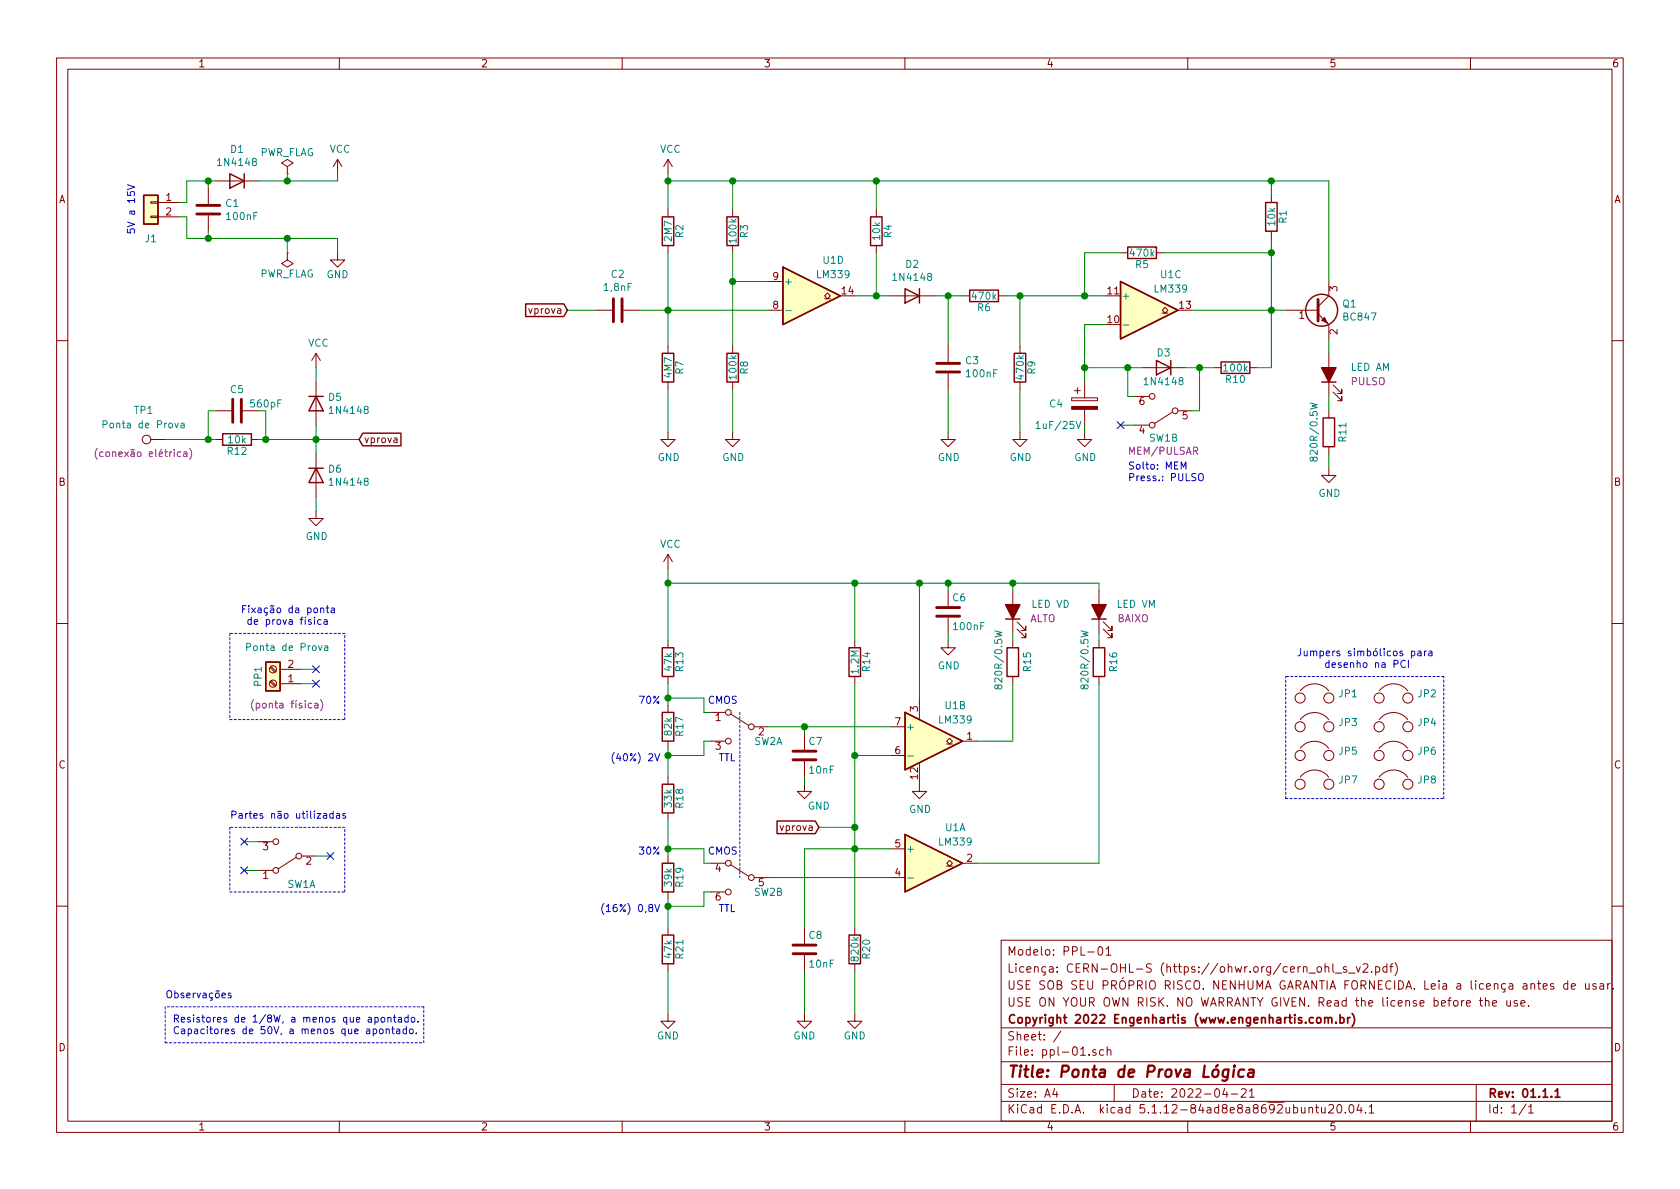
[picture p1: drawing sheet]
<svg xmlns="http://www.w3.org/2000/svg" width="297mm" height="210mm" viewBox="0 0 297 210" stroke-linecap="round" stroke-linejoin="round" font-family="sans-serif">
<g fill="none" stroke="#840000" stroke-width=".18">
<path d="M10 10.3h277v189.9h-277zM12 12.2h273v186.1h-273zM60 10.3v1.9M110 10.3v1.9M160 10.3v1.9M210 10.3v1.9M260 10.3v1.9M26.7 38.2h1.2v.3h-1.2zM26.7 35.7h1.2v.2h-1.2zM27.9 35.8h3.8M27.9 38.3h3.8M36.8 33.3v2.8"/>
<path d="M36.8 38.1v2.8M38.1 32h7.6M50.8 29.5l1-.7-1-.6-1 .6 1 .7v1.2M50.8 30.7h.1M59.7 28.2l-.8 1.3M59.7 28.2v2.5M59.7 28.2l.8 1.3M118.1 28.2v2.5M118.1 37.1v1.2M118.1 28.2l-.8 1.3M118.1 28.2l.8 1.3M129.5 37.1v1.2"/>
<path d="M154.9 37.1v1.2M224.8 34.5v1.3M50.8 44.7v1.3l1 .6-1 .6-1-.6 1-.6M50.8 44.7h.1M59.7 44.7v1.3h1.3l-1.3 1.2-1.3-1.2h1.3M105.4 54.9h2.8M110.2 54.9h2.8M118.1 43.4v1.3M129.5 43.4v1.3M135.9 54.9h2.5M135.9 49.8h2.5M145.8 52.8h.5l-.5-.5 .5-.5 .5 .5-.5 .5h.5"/>
<path d="M154.9 43.4v1.3M157.5 52.3h7.6M170.2 52.3h1.2M176.5 52.3h1.3M198.1 44.7h1.3M204.5 44.7h1.2M205.5 55.4h.5l-.5-.5 .5-.5 .5 .5-.5 .5h.5M224.8 40.9v1.3M227.3 54.9h5.7M233 55.5l1.9 1.9v2.5M234.9 49.8v2.5l-1.9 1.9M10 60.2h2"/>
<path d="M26.7 77.7h2.5M38.1 72.6h2.8M38.1 77.7h1.3M42.9 72.6h2.8M44.4 77.7h1.3M55.9 62.5v2.5M55.9 67.6v7.6M55.9 62.5l-.8 1.2M55.9 62.5l.7 1.2M69.7 77.5h.5v.8M70.2 77.7l-.4 .1-.2 .2 .1 .2h.5M118.1 76.4v1.3h1.3l-1.3 1.3-1.3-1.3h1.3"/>
<path d="M118.1 61.2v1.3M118.1 67.6v1.2M129.5 76.4v1.3h1.3l-1.3 1.3-1.2-1.3h1.2M129.5 61.2v1.3M129.5 67.6v1.2M167.6 76.4v1.3h1.3l-1.3 1.3-1.2-1.3h1.2M167.6 61.2v2.8M167.6 66v2.8M180.3 76.4v1.3h1.3l-1.3 1.3-1.2-1.3h1.2M180.3 61.2v1.3M180.3 67.6v1.2M189.5 70.4h4.6v.5h-4.6z"/>
<path d="M190 69.1h1M190.5 68.6v1M191.8 76.4v1.3h1.2l-1.2 1.3-1.3-1.3h1.3M191.8 67.6v2.8M191.8 72.4v2.8M200.7 75.2h2.5M200.7 70.1h2.5M201.9 65h7.6M207.3 72.9l-3.2 2M208.3 72.6h2.5M214.6 65h1.3M221 65h1.2"/>
<path d="M234.9 62.5v7.6M234.9 72.6v1.3M234.9 79v1.3M235.7 69.3l1.5 1.6v-.8v.8h-.7M235.7 68.1l1.5 1.5v-.8v.8h-.7M285 60.2h2M55.9 90.4v1.3h1.2l-1.2 1.3-1.3-1.3h1.3M55.9 80.3v7.6M118.1 98l-.8 1.3M118.1 98v2.6M118.1 98l.8 1.3M234.9 82.8v1.3h1.3l-1.3 1.2-1.2-1.2h1.2"/>
<path d="M10 110.3h2M47.8 118l.8 .9M47.9 117.9l.9 .8M49.5 118.4h3.8M118.1 113.3v1.2M118.1 119.6v1.3M151.1 113.3v1.2M151.1 119.6v1.3M167.6 113.3v1.2h1.3l-1.3 1.3-1.2-1.3h1.2M167.6 104.4v2.8M167.6 109.2v2.8M179.1 104.4v7.6"/>
<path d="M179.1 113.3v1.2M179.1 119.6v1.3M179.8 111.2l1.6 1.6v-.8v.8h-.8M179.8 110l1.6 1.5v-.8v.8h-.8M194.3 104.4v7.6M194.3 113.3v1.2M194.3 119.6v1.3M195.1 111.2l1.5 1.6v-.8v.8h-.8M195.1 110l1.5 1.5v-.8v.8h-.8M285 110.3h2M47.8 120.6l.8 .8M47.9 120.4l.9 .8"/>
<path d="M49.5 120.9h3.8M118.1 124.7v1.3M118.1 131.1v1.2M118.1 137.4v1.3M125.7 131.1h2.6M125.7 126h2.6M129.2 126.2l3.1 2.1M133.3 128.5h2.6M142.2 138.7v1.2h1.3l-1.3 1.3-1.2-1.3h1.2M142.2 129.8v2.8M142.2 134.6v2.8M157.5 133.6h2.5"/>
<path d="M157.5 128.5h2.5M162.6 134.9v5h1.2l-1.2 1.3-1.3-1.3h1.3M162.6 123.4v3.8M167.4 131.6h.5l-.5-.5 .5-.5 .5 .5-.5 .5h.5M170.2 131.1h2.5M229.9 122.2a3.2 3.2 0 0 1 5 0M229.9 127.2a3.2 3.2 0 0 1 5 0M229.9 132.3a3.2 3.2 0 0 1 5 0M229.9 137.4a3.2 3.2 0 0 1 5 0M243.9 122.2a3.2 3.2 0 0 1 5 0M243.9 127.2a3.2 3.2 0 0 1 5 0M243.9 132.3a3.2 3.2 0 0 1 5 0"/>
<path d="M243.9 137.4a3.2 3.2 0 0 1 5 0M45.7 153.9h2.6M45.7 148.8h2.6M52.3 151.6l-3.2 2.1M53.3 151.4h2.6M118.1 143.8v1.2M118.1 151.4v1.2M118.1 157.7v1.3M125.7 152.6h2.6M125.7 157.7h2.6M129.2 152.9l3.1 2M133.3 155.2h2.6"/>
<path d="M157.5 155.2h2.5M157.5 150.1h2.5M167.4 153.2h.5l-.5-.6 .5-.5 .5 .5-.5 .6h.5M170.2 152.6h2.5M10 160.2h2M118.1 179.3v1.3h1.3l-1.3 1.3-1.3-1.3h1.3M118.1 164.1v1.2M118.1 170.4v1.3M142.2 179.3v1.3h1.3l-1.3 1.3-1.2-1.3h1.2M142.2 164.1v2.8M142.2 168.9v2.8M151.1 179.3v1.3h1.3l-1.3 1.3-1.2-1.3h1.2"/>
<path d="M151.1 164.1v1.2M151.1 170.4v1.3M177 166.3h108v32h-108zM192.3 168.3h1.2M194.3 167.6l.3-.2a.94 .94 0 0 1 0 1.5l-.4-.3-.1-.6zM195.6 167.8l.4-.4v1.5M195.6 168.9h.8M234.3 171.1l.1-.1a.37 .37 0 0 1 .5 .1v.8M234.3 170.4v1.5M235.7 170.4v1.3l.2 .2M236.1 172.1h1.1M238.1 171l-.4-.1-.2 .2 .1 .3 .5 .1v.4h-.6"/>
<path d="M238.4 172.1h1.2M239.8 170.9l.4 1 .3-1M241 170.6l.2-.2h.4l.3 .5-1 1h1M242.5 171.8v.1M243.2 171l.4-.1 .3 .3v.6l-.3 .1h-.4M243.2 170.9v1.5M245.2 171l-.4-.1-.3 .3 .1 .6 .2 .1h.4M245.2 170.4v1.5M245.7 170.9h.6M246.3 170.4l-.4 .3v1.2M246.6 170.2a1.71 1.71 0 0 1 0 2.3M259.3 177.4l.7-.1-.1-.3-.4-.1-.2 .2 .1 .7h.5"/>
<path d="M261.6 176.9h.5M261.8 176.4v1.3l.3 .2M262.6 177.1l.2-.2 .4 .1 .1 .9M262.6 176.4v1.5M263.9 177.4l.7-.1v-.3l-.5-.1-.2 .2 .1 .7h.6M266.4 176.9l.1 .9 .4 .1 .2-.1M267.1 176.9v1M268.3 177a.37 .37 0 0 0-.6 .1l.1 .3 .5 .1 .1 .1-.3 .3-.4-.1M268.9 177.4l.7-.1-.1-.3-.4-.1-.2 .2 .1 .7h.5M270.3 177.8v.1M274.7 174a.37 .37 0 0 0-.6 .1l.1 .3 .5 .1 .1 .1-.3 .3-.4-.1M277.2 174l-.4-.1-.3 .3 .1 .6h.6"/>
<path d="M277.2 173.4v1.5M277.8 174.4l.7-.1v-.3l-.4-.1-.3 .2 .1 .7h.6M280.3 173.9l.1 .9 .3 .1 .3-.1M281 173.9v1M282.2 174a.37 .37 0 0 0-.6 .1l.1 .3 .5 .1v.1l-.2 .3-.4-.1M282.9 174h.6v.9M283.5 174.3l-.5 .1a.29 .29 0 0 0-.2 .2 .29 .29 0 0 0 .2 .3l.5-.1M284.3 173.9v1M284.7 173.9l-.4 .3M285 160.2h2M285.2 174.8v.1M60 198.3v1.9"/>
<path d="M110 198.3v1.9M160 198.3v1.9M177 194.8h108M177 191.8h108M177 187.8h108M177 181.8h108M186.5 192.5l-.4 1h1M186.8 193v1M187.6 182.3l-1.3 2M193.8 185.7a.37 .37 0 0 0-.6 .1l.1 .2 .5 .2v.1l-.2 .3-.4-.1M195.1 185.7l-.4-.1-.3 .3 .1 .6 .2 .1 .4-.1M195.8 185.7a.37 .37 0 0 1 .6 .1v.8"/>
<path d="M195.8 185.1v1.5M197 191.8v3M210 198.3v1.9M216.6 192.5l-.4 1h.9M216.9 193v1M217.7 193.5h1.1M219.5 192.7l.2-.2h.3l.3 .2v.3v.2l-.9 .8h.9M220.9 193l.4-.5v1.5M220.9 194h.9M231.4 196l.2-.2 .4 .1 .1 .9M231.4 195.8v1M232.6 195.8h.5"/>
<path d="M232.8 195.3v1.3l.3 .2M233.7 195.8v.8a.37 .37 0 0 0 .6 .1M234.3 195.8v1M234.9 195.5l.3-.2h.3l.2 .2 .1 .3-.1 .2-.8 .8h.9M236.5 195.5l.2-.2a.8 .8 0 0 1 .6 .8 .8 .8 0 0 1-.6 .7l-.2-.1-.1-.4zM237.9 196.7v.1M238.7 195.5l.2-.2a.8 .8 0 0 1 .5 .8 .8 .8 0 0 1-.5 .7l-.2-.1-.2-.4zM240.3 195.2l-.4 1.1h1M240.6 195.8v1M241.4 196.7v.1M242.1 195.8l.4-.5v1.5M242.1 196.8h.8"/>
<path d="M260 198.3v1.9M261 191.8v6.5M269.8 195.2l-1.2 2M270.3 195.8l.4-.5v1.5M270.3 196.8h.8"/>
<circle cx="25.9" cy="77.7" r=".76"/>
<circle cx="203.7" cy="70.1" r=".51"/>
<circle cx="203.7" cy="75.2" r=".51"/>
<circle cx="207.8" cy="72.6" r=".51"/>
<circle cx="48.3" cy="118.4" r=".63"/>
<circle cx="48.3" cy="120.9" r=".63"/>
<circle cx="128.8" cy="126" r=".51"/>
<circle cx="128.8" cy="131.1" r=".51"/>
<circle cx="132.8" cy="128.5" r=".51"/>
<circle cx="229.9" cy="133.6" r=".89"/>
<circle cx="229.9" cy="138.7" r=".89"/>
<circle cx="229.9" cy="128.5" r=".89"/>
<circle cx="229.9" cy="123.4" r=".89"/>
<circle cx="234.9" cy="133.6" r=".89"/>
<circle cx="234.9" cy="138.7" r=".89"/>
<circle cx="234.9" cy="128.5" r=".89"/>
<circle cx="234.9" cy="123.4" r=".89"/>
<circle cx="243.8" cy="133.6" r=".89"/>
<circle cx="243.8" cy="128.5" r=".89"/>
<circle cx="243.8" cy="138.7" r=".89"/>
<circle cx="243.8" cy="123.4" r=".89"/>
<circle cx="248.9" cy="138.7" r=".89"/>
<circle cx="248.9" cy="133.6" r=".89"/>
<circle cx="248.9" cy="128.5" r=".89"/>
<circle cx="248.9" cy="123.4" r=".89"/>
<circle cx="48.8" cy="148.8" r=".51"/>
<circle cx="48.8" cy="153.9" r=".51"/>
<circle cx="52.8" cy="151.4" r=".51"/>
<circle cx="128.8" cy="157.7" r=".51"/>
<circle cx="128.8" cy="152.6" r=".51"/>
<circle cx="132.8" cy="155.2" r=".51"/>
</g>
<g fill="none" stroke="#840000" stroke-width=".3">
<path d="M234.2 179.9v1M236.9 179.4v1.5M238.3 179.9v1M238.7 179.9l-.4 .3M239.1 179.2a1.71 1.71 0 0 1 0 2.3M232.8 180.1l.3-.2 .4 .2v.7l-.2 .1-.5-.1zM234.2 180.1l.2-.2 .4 .1v.9M234.8 180.1l.3-.2 .3 .1 .1 .9M236.2 180.8v.1M236.9 180l.4-.1 .3 .3v.6l-.3 .1-.4-.1M274.3 193.9v.1M275 193l.4-.5v1.5"/>
<path d="M275 194h.8"/>
</g>
<path d="M217.2 189.1l-.2 1.6a.6 .6 0 0 1-.9 .3M217.2 189.2a.68 .68 0 0 0-1 .3v.8l.3 .1 .6-.1M218.2 189.1l-.2 1.3M218.3 188.4l-.1 .2M220 189.2a.68 .68 0 0 0-1 .3v.8l.3 .1 .5-.1M220.9 189.2h.7v1.2M221.7 189.6l-.7 .1a.4 .4 0 0 0-.4 .3 .4 .4 0 0 0 .3 .4l.7-.1" fill="none" stroke="#840000" stroke-width=".41"/>
<g fill="none" stroke="#840000" stroke-width=".25">
<path d="M25.4 34.5h2.5v5.1h-2.5zM40.6 30.7l2.6 1.3-2.6 1.3zM43.2 30.7v2.6M117.1 38.3h2v5.1h-2zM128.5 38.3h2.1v5.1h-2.1zM153.9 38.3h2.1v5.1h-2.1zM223.8 35.8h2v5.1h-2zM92.9 53.7h6.8l.6 1.2-.6 1.1h-6.8zM138.4 47.2l10.2 5.1-10.2 5.1zM160 51l2.6 1.3-2.6 1.3zM162.6 51v2.6M171.4 51.3h5.1v2h-5.1z"/>
<path d="M198.1 49.8l10.2 5.1-10.2 5zM199.4 43.7h5.1v2h-5.1zM39.4 76.7h5v2h-5zM54.6 70.1h2.5M55.9 70.1l1.2 2.5h-2.5zM64.1 76.6h6.8v2.2h-6.8l-.6-1.1zM117.1 62.5h2v5.1h-2zM128.5 62.5h2.1v5.1h-2.1zM179.3 62.5h2.1v5.1h-2.1zM204.5 63.7l2.5 1.3-2.5 1.3zM207 63.7v2.6M215.9 64h5.1v2h-5.1z"/>
<path d="M233.7 67.6h2.5M233.9 73.9h2.1v5.1h-2.1zM54.6 82.8h2.5M55.9 82.8l1.2 2.5h-2.5zM47 117.1h2.5v5.1h-2.5zM117.1 114.5h2v5.1h-2zM150.1 114.5h2v5.1h-2zM177.8 109.5h2.5M178.1 114.5h2v5.1h-2zM193 109.5h2.6M193.3 114.5h2v5.1h-2zM117.1 126h2v5.1h-2z"/>
<path d="M117.1 138.7h2v5.1h-2zM160 126l10.2 5.1-10.2 5zM117.1 152.6h2v5.1h-2zM137.4 145.2h6.7l.7 1.1-.7 1.1h-6.7zM160 147.6l10.2 5-10.2 5.1zM117.1 165.3h2v5.1h-2zM150.1 165.3h2v5.1h-2z"/>
<circle cx="233.7" cy="54.9" r="2.82"/>
</g>
<g fill="none" stroke="#840000" stroke-width=".51">
<path d="M34.8 37.8h4.1M34.8 36.3h4.1M108.5 52.8v4.1M110 52.8v4.1M233 53v3.8M41.1 70.6v4.1M42.7 70.6v4.1M165.6 64.3h4.1M165.6 65.8h4.1M165.6 109h4.1M165.6 107.4h4.1M140.2 134.4h4.1"/>
<path d="M140.2 132.8h4.1M140.2 168.7h4.1M140.2 167.1h4.1"/>
</g>
<g fill="#840000" stroke="#840000" stroke-width=".18">
<path d="M233.7 56.6l.5-.5 .5 1z"/>
<path d="M189.5 71.9h4.6v.5h-4.6z"/>
</g>
<g fill="none" stroke="#008484" stroke-width=".18">
<path d="M138.9 54.9h1M198.6 57.5h1M18.2 75.1l.7-.2v-.4l-.7-.1v1.3M32 74.9h.5l.1 .8M32.6 75.1l-.5 .1-.1 .2v.2h.6M183.2 74.9l.3-.4v1.3M183.2 75.8h.7M190.3 74.5l.4 1.3 .4-1.3M231.6 71.3l1.3 .3-.9 .2 .9 .3-1.3 .3M232.2 81.1l.2-.3h.3l.2 .3-.1 .3-.1 .2-.4-.1-.1-.4-.3-.3-.3 .3v.2l.3 .3 .3-.3M43.6 114.4l.7-.1v-.4l-.7-.1v1.2M57.4 114.2h.5l.1 .8"/>
<path d="M58 114.5h-.5l-.1 .2v.3h.6M175.9 111.6l1.2 .3-.9 .2 .9 .2-1.2 .3M191.1 111.6l1.3 .3-.9 .2 .9 .2-1.3 .3M160.5 133.7h1M161.8 133.7l1.3 .4-1.3 .4M162.6 132.3v1M176.4 121.4l.3-.3h.2l.2 .3v.3l-.2 .1-.4-.1-.1-.3-.2-.3-.3 .3v.2l.2 .2 .3-.2M191.7 121.4l.2-.3h.3l.2 .3-.1 .3-.1 .1-.5-.1v-.3l-.3-.3-.3 .3v.2l.3 .2 .3-.2M160.5 155.3h1"/>
</g>
<g fill="#ffffc2" stroke="#ffffc2" stroke-width=".18">
<path d="M138.4 47.2l10.2 5.1-10.2 5.1z"/>
<path d="M198.1 49.8l10.2 5.1-10.2 5z"/>
<path d="M160 126l10.2 5.1-10.2 5z"/>
<path d="M160 147.6l10.2 5-10.2 5.1z"/>
<path d="M25.4 34.5h2.5v5.1h-2.5z"/>
<path d="M47 117.1h2.5v5.1h-2.5z"/>
</g>
<g fill="#840000" stroke="#840000" stroke-width=".25">
<path d="M233.7 65h2.5l-1.3 2.6z"/>
<path d="M193 106.9h2.6l-1.3 2.6z"/>
<path d="M177.8 106.9h2.5l-1.2 2.6z"/>
</g>
<path d="M17.2 79.3a1.47 1.47 0 0 0 0 1.9M32.5 80h.5v.7M33.5 79.3a1.47 1.47 0 0 1 0 1.9M33 80.2l-.4 .1-.2 .1 .1 .3h.5M44.8 123.7a1.47 1.47 0 0 0 0 2M55.7 124.4h.4l.1 .8M56.2 124.7h-.4l-.2 .2 .1 .2h.5M56.7 123.7a1.47 1.47 0 0 1 0 2" fill="none" stroke="#840084" stroke-width=".18"/>
<g fill="none" stroke="#0000c2" stroke-width=".18" stroke-dasharray=".4 .4">
<path d="M40.6 112v15.2M61 112h-20.4M255.3 119.6h-28M40.6 127.2h20.4M61 127.2v-15.2M130.8 126v29.2M40.6 157.7h20.4M40.6 146.3v11.4M61 157.7v-11.4M61 146.3h-20.4M227.3 141.2v-21.6M227.3 141.2h28"/>
<path d="M255.3 141.2v-21.6M29.2 178v6.4M74.9 178h-45.7M29.2 184.4h45.7M74.9 184.4v-6.4"/>
</g>
<g fill="none" stroke="#008400" stroke-width=".18">
<path d="M31.7 38.3h1.3v3.9h26.7v2.5M36.8 32v1.3M38.1 32h-5.1v3.8h-1.3M50.8 30.7v1.3M59.7 30.7v1.3h-14M118.1 32h116.8v17.8M118.1 30.7v6.4M129.5 32v5.1M154.9 32v5.1M224.8 32v2.5M36.8 40.9v1.3M50.8 42.2v2.5"/>
<path d="M100.3 54.9h5.1M113 54.9h22.9M118.1 44.7v16.5M129.5 44.7v16.5M129.5 49.8h6.4M151.1 52.3h6.4M154.9 44.7v7.6M165.1 52.3h5.1M167.6 52.3v8.9M177.8 52.3h17.8M180.3 52.3v8.9M195.6 57.4h-3.8v10.2"/>
<path d="M198.1 44.7h-6.3v7.6M205.7 44.7h19.1M210.8 54.9h16.5M224.8 42.2v22.8h-2.6M234.9 59.9v2.6M29.2 77.7h8.9M38.1 72.6h-1.3v5.1M45.7 77.7h17.8M47 72.6v5.1M55.9 65v2.6M55.9 75.2v5.1M118.1 68.8v7.6"/>
<path d="M129.5 68.8v7.6M167.6 68.8v7.6M180.3 68.8v7.6M191.8 75.2v1.2M191.8 65h10.1M198.1 75.2h2.6M199.4 65v5.1h1.3M209.5 65h5.1M212.1 65v7.6h-1.3M234.9 70.1v2.5M55.9 87.9v2.5M234.9 80.3v2.5"/>
<path d="M53.3 118.4h2.6M118.1 100.6v12.7M118.1 103.1h76.2v1.3M151.1 103.1v10.2M162.6 103.1v20.3M167.6 103.1v1.3M167.6 112v1.3M179.1 103.1v1.3M179.1 112v1.3M194.3 112v1.3M53.3 120.9h2.6M118.1 120.9v3.8"/>
<path d="M118.1 132.3v5.1M118.1 123.4h6.4v2.6h1.2M125.7 131.1h-1.2v2.5h-6.4M135.9 128.5h21.6M142.2 128.5v1.3M142.2 137.4v1.3M151.1 120.9v43.2M151.1 133.6h6.4M179.1 120.9v10.2h-6.4M194.3 120.9v31.7h-21.6M43.2 148.8h2.5M43.2 153.9h2.5"/>
<path d="M55.9 151.4h2.5M118.1 145v6.4M118.1 159v5.1M118.1 150.1h6.4v2.5h1.2M125.7 157.7h-1.2v2.6h-6.4M135.9 155.2h21.6M144.8 146.3h6.3M157.5 150.1h-15.3v14M118.1 171.7v7.6M142.2 171.7v7.6M151.1 171.7v7.6"/>
</g>
<g fill="none" stroke="#0000c2" stroke-width=".18">
<path d="M22.5 32.7l1.3 .4-1.3 .4M208.8 83v-1.3l.4 .9 .5-.9v1.3M212 83.9a.45 .45 0 0 1 .7 0 .88 .88 0 0 1-.3 1.1h-.3a1.07 1.07 0 0 1-.1-1.1zM55.6 109.6v.8M56.7 107.6l.2-.1 .3 .1 .1 .8M56.7 107.5v.9M56.8 109.6h-.4l-.2 .2 .1 .6h.5M57.3 109.6h.5l.1 .8M57.7 107.5h.4M57.9 107.1v1.1l.2 .2M57.9 109.9h-.5l-.1 .2v.3h.6M58.6 107.6h.5v.8"/>
<path d="M59.1 107.8l-.4 .1-.2 .1 .1 .3h.5M244.3 117.2h.5l.1 .8M244.9 117.5h-.4l-.2 .2v.3h.6M246.5 117.4h.6v-.5l-.1-.1h-.5v1.2M248.5 116.9a.6 .6 0 0 0-.9 .4 .6 .6 0 0 0 .6 .7l.3-.1M249 116.8v1.2M249.6 115.2l.3-.1 .3 .3-.2 .5h-.4M249.6 115.1v1.3M250.7 115.2h.5l.1 .8M251.3 115.4l-.5 .1-.2 .2 .1 .2h.6M251.9 115.1v.9M252.2 115.1l-.2 .1-.1 .2"/>
<path d="M252.7 115.2h.4l.1 .8M253.2 115.4l-.4 .1-.2 .2 .2 .3 .4-.1M108.6 133.1a1.47 1.47 0 0 0 0 1.9M57.2 143.9h.5l.1 .8M57.8 144.2h-.5l-.2 .2 .2 .3 .5-.1M58.9 143.9h-.4l-.2 .2 .1 .5h.5M58.9 143.4v1.3M59.5 143.9h.5v.8M60 144.2h-.4l-.1 .2v.2h.5M61.1 143.9h-.3l-.2 .1 .1 .2 .4 .1v.3h-.5M106.8 159.8a1.4 1.4 0 0 0 0 1.9M40.8 175.7l-.3-.1-.2 .2 .1 .2 .4 .1v.3h-.5"/>
<path d="M66.3 180l.3-.1 .3 .2-.1 .6h-.5M66.3 179.9v1.3M67.5 180l.3-.1 .2 .2-.1 .6h-.3l-.2-.2zM68.6 179.9v.8M69.5 179.9h.5M69.7 179.5v1.1l.3 .1M70.5 180h.4l.1 .7M72.2 180l-.4-.1-.2 .2 .1 .6h.5M72.2 179.5v1.2M107.2 160.3l.4-.4v1.3M107.2 161.2h.7M66 182h.3l.3 .2-.1 .5h-.5"/>
<path d="M67.2 182h.3l.2 .2-.1 .5-.3 .1-.2-.1zM68.3 182.1l.2-.1h.3v.8M68.3 182v.8M68.6 180l.2-.1 .3 .1v.7M69.2 182h.5M69.4 181.5v1.1l.3 .2M70.2 182h.4l.1 .8M70.7 182.3h-.4l-.2 .2 .1 .2h.5M71 180.2l-.4 .1-.2 .1 .1 .3h.5M71.9 182h-.4l-.3 .2 .2 .5h.5M71.9 181.5v1.3M72.4 182.1l.2-.1h.3l.2 .2-.2 .5-.3 .1-.2-.1z"/>
<path d="M72.7 180l.2-.1 .4 .1 .1 .5-.2 .2h-.3l-.2-.1zM73.6 182.7v.1M73.9 180.6v.1"/>
</g>
<g fill="#008400" stroke="#008400" stroke-width=".25">
<circle cx="179.1" cy="103.1" r=".51"/>
<circle cx="129.5" cy="49.8" r=".51"/>
<circle cx="199.4" cy="65" r=".51"/>
<circle cx="180.3" cy="52.3" r=".51"/>
<circle cx="151.1" cy="133.6" r=".51"/>
<circle cx="167.6" cy="52.3" r=".51"/>
<circle cx="154.9" cy="52.3" r=".51"/>
<circle cx="118.1" cy="150.1" r=".51"/>
<circle cx="47" cy="77.7" r=".51"/>
<circle cx="151.1" cy="150.1" r=".51"/>
<circle cx="151.1" cy="146.3" r=".51"/>
<circle cx="118.1" cy="54.9" r=".51"/>
<circle cx="151.1" cy="103.1" r=".51"/>
<circle cx="191.8" cy="52.3" r=".51"/>
<circle cx="167.6" cy="103.1" r=".51"/>
<circle cx="118.1" cy="32" r=".51"/>
<circle cx="129.5" cy="32" r=".51"/>
<circle cx="154.9" cy="32" r=".51"/>
<circle cx="162.6" cy="103.1" r=".51"/>
<circle cx="224.8" cy="32" r=".51"/>
<circle cx="118.1" cy="103.1" r=".51"/>
<circle cx="224.8" cy="44.7" r=".51"/>
<circle cx="118.1" cy="160.3" r=".51"/>
<circle cx="224.8" cy="54.9" r=".51"/>
<circle cx="36.8" cy="32" r=".51"/>
<circle cx="142.2" cy="128.5" r=".51"/>
<circle cx="36.8" cy="42.2" r=".51"/>
<circle cx="118.1" cy="133.6" r=".51"/>
<circle cx="36.8" cy="77.7" r=".51"/>
<circle cx="191.8" cy="65" r=".51"/>
<circle cx="50.8" cy="42.2" r=".51"/>
<circle cx="212.1" cy="65" r=".51"/>
<circle cx="50.8" cy="32" r=".51"/>
<circle cx="55.9" cy="77.7" r=".51"/>
<circle cx="118.1" cy="123.4" r=".51"/>
</g>
<path d="M197.5 74.6l1.2 1.2M198.7 74.6l-1.2 1.2M55.3 117.7l1.2 1.3M56.5 117.7l-1.2 1.3M55.3 120.3l1.2 1.2M56.5 120.3l-1.2 1.2M42.6 148.2l1.2 1.2M42.6 153.3l1.2 1.2M43.8 148.2l-1.2 1.2M43.8 153.3l-1.2 1.2M57.8 150.8l1.2 1.2M59 150.8l-1.2 1.2" fill="none" stroke="#000084" stroke-width=".18"/>
<text font-size="2.8" fill="#840000" x="178" y="190.5">Title: Ponta de Prova Lógica</text>
<g font-size="2.1" fill="#840000">
<text x="178" y="172">Licença: CERN-OHL-S (https://ohwr.org/cern_ohl_s_v2.pdf)</text>
<text x="178" y="169">Modelo: PPL-01</text>
<text x="178" y="178">USE ON YOUR OWN RISK. NO WARRANTY GIVEN. Read the license before the use.</text>
<text x="178" y="175">USE SOB SEU PRÓPRIO RISCO. NENHUMA GARANTIA FORNECIDA. Leia a licença antes de usar.</text>
<text x="178" y="184">Sheet: /</text>
<text x="178" y="181">Copyright 2022 Engenhartis (www.engenhartis.com.br)</text>
<text x="178" y="186.7">File: ppl-01.sch</text>
<text x="178" y="196.9">KiCad E.D.A. kicad 5.1.12-84ad8e8a8692ubuntu20.04.1</text>
<text x="178" y="194.1">Size: A4</text>
<text x="200" y="194.1">Date: 2022-04-21</text>
<text x="263" y="194.1">Rev: 01.1.1</text>
<text x="263" y="196.9">Id: 1/1</text>
</g>
<g font-size="1.8" fill="#840000">
<text x="35" y="11.9">1</text>
<text x="85" y="11.9">2</text>
<text x="135" y="11.9">3</text>
<text x="185" y="11.9">4</text>
<text x="235" y="11.9">5</text>
<text x="285" y="11.9">6</text>
<text x="10.4" y="35.9">A</text>
<text x="29.4" y="35.6">1</text>
<text x="285.4" y="35.9">A</text>
<text x="29.4" y="38.1">2</text>
<text x="136.7" y="49.5">9</text>
<text x="148.9" y="52.1">14</text>
<text x="195.9" y="52.1">11</text>
<text x="236.5" y="51.5" transform="rotate(-90 236.5 51.5)">3</text>
<text x="93.8" y="55.5">vprova</text>
<text x="136.7" y="54.6">8</text>
<text x="195.9" y="57.1">10</text>
<text x="208.6" y="54.6">13</text>
<text x="229.7" y="56.4">1</text>
<text x="236.5" y="59.2" transform="rotate(-90 236.5 59.2)">2</text>
<text x="201.4" y="71.6">6</text>
<text x="201.4" y="76.7">4</text>
<text x="209.1" y="74.2">5</text>
<text x="64.3" y="78.4">vprova</text>
<text x="10.4" y="85.9">B</text>
<text x="285.4" y="85.9">B</text>
<text x="51" y="118.1">2</text>
<text x="51" y="120.6">1</text>
<text x="162.3" y="125.8" transform="rotate(-90 162.3 125.8)">3</text>
<text x="126.5" y="127.5">1</text>
<text x="134.1" y="130">2</text>
<text x="158.3" y="128.3">7</text>
<text x="171" y="130.8">1</text>
<text x="10.4" y="135.9">C</text>
<text x="126.5" y="132.6">3</text>
<text x="158.3" y="133.3">6</text>
<text x="162.3" y="137.7" transform="rotate(-90 162.3 137.7)">12</text>
<text x="285.4" y="135.9">C</text>
<text x="138.2" y="146.9">vprova</text>
<text x="158.3" y="149.9">5</text>
<text x="46.5" y="155.4">1</text>
<text x="46.5" y="150.4">3</text>
<text x="54.1" y="152.9">2</text>
<text x="126.5" y="154.2">4</text>
<text x="158.3" y="154.9">4</text>
<text x="171" y="152.4">2</text>
<text x="126.5" y="159.3">6</text>
<text x="134.1" y="156.7">5</text>
<text x="10.4" y="185.9">D</text>
<text x="285.4" y="185.9">D</text>
<text x="35" y="199.9">1</text>
<text x="85" y="199.9">2</text>
<text x="135" y="199.9">3</text>
<text x="185" y="199.9">4</text>
<text x="235" y="199.9">5</text>
<text x="285" y="199.9">6</text>
</g>
<g font-size="1.8" fill="#008484">
<text x="38.8" y="29.4">1N4148</text>
<text x="40.8" y="27">D1</text>
<text x="45.8" y="27.6">PWR_FLAG</text>
<text x="58.3" y="27">VCC</text>
<text x="116.7" y="27">VCC</text>
<text x="40" y="36.6">C1</text>
<text x="40.2" y="38.9">100nF</text>
<text x="225.5" y="39.8" transform="rotate(-90 225.5 39.8)">10k</text>
<text x="227.5" y="39.5" transform="rotate(-90 227.5 39.5)">R1</text>
<text x="25.7" y="42.8">J1</text>
<text x="118.8" y="42.6" transform="rotate(-90 118.8 42.6)">2M7</text>
<text x="120.8" y="42" transform="rotate(-90 120.8 42)">R2</text>
<text x="130.2" y="42.8" transform="rotate(-90 130.2 42.8)">100k</text>
<text x="132.3" y="42" transform="rotate(-90 132.3 42)">R3</text>
<text x="145.6" y="46.7">U1D</text>
<text x="155.6" y="42.4" transform="rotate(-90 155.6 42.4)">10k</text>
<text x="157.7" y="42" transform="rotate(-90 157.7 42)">R4</text>
<text x="160.2" y="47.4">D2</text>
<text x="200" y="45.4">470k</text>
<text x="200.8" y="47.4">R5</text>
<text x="45.8" y="49.1">PWR_FLAG</text>
<text x="57.7" y="49.2">GND</text>
<text x="106.9" y="51.5">1,8nF</text>
<text x="108.1" y="49.1">C2</text>
<text x="138.6" y="50.4">+</text>
<text x="144.6" y="49.2">LM339</text>
<text x="158.2" y="49.7">1N4148</text>
<text x="172" y="53">470k</text>
<text x="198.2" y="53">+</text>
<text x="204.3" y="51.7">LM339</text>
<text x="205.3" y="49.2">U1C</text>
<text x="172.9" y="55">R6</text>
<text x="237.4" y="54.4">Q1</text>
<text x="237.7" y="56.7">BC847</text>
<text x="54.5" y="61.3">VCC</text>
<text x="170.8" y="64.4">C3</text>
<text x="204.6" y="63">D3</text>
<text x="216.5" y="65.7">100k</text>
<text x="238.9" y="65.6">LED AM</text>
<text x="40.8" y="69.5">C5</text>
<text x="58.1" y="70.9">D5</text>
<text x="118.8" y="66.7" transform="rotate(-90 118.8 66.7)">4M7</text>
<text x="120.8" y="66.1" transform="rotate(-90 120.8 66.1)">R7</text>
<text x="130.2" y="66.9" transform="rotate(-90 130.2 66.9)">100k</text>
<text x="132.3" y="66.1" transform="rotate(-90 132.3 66.1)">R8</text>
<text x="171" y="66.7">100nF</text>
<text x="181" y="66.9" transform="rotate(-90 181 66.9)">470k</text>
<text x="183.1" y="66.1" transform="rotate(-90 183.1 66.1)">R9</text>
<text x="202.6" y="68.1">1N4148</text>
<text x="216.8" y="67.7">R10</text>
<text x="19" y="75.7">Ponta de Prova</text>
<text x="23.8" y="73.2">TP1</text>
<text x="58.6" y="73.2">1N4148</text>
<text x="183.7" y="75.9">1uF/25V</text>
<text x="185.6" y="72.1">C4</text>
<text x="40.3" y="80.4">R12</text>
<text x="40.4" y="78.4">10k</text>
<text x="58.1" y="83.6">D6</text>
<text x="116.3" y="81.5">GND</text>
<text x="127.7" y="81.5">GND</text>
<text x="165.8" y="81.5">GND</text>
<text x="178.5" y="81.5">GND</text>
<text x="189.9" y="81.5">GND</text>
<text x="203.2" y="78.1">SW1B</text>
<text x="233" y="80.9" transform="rotate(-90 233 80.9)">820R/0.5W</text>
<text x="238" y="78.1" transform="rotate(-90 238 78.1)">R11</text>
<text x="58.6" y="85.9">1N4148</text>
<text x="233.1" y="87.9">GND</text>
<text x="54.1" y="95.5">GND</text>
<text x="116.7" y="96.9">VCC</text>
<text x="168.5" y="106.3">C6</text>
<text x="182.5" y="107.5">LED VD</text>
<text x="197.6" y="107.5">LED VM</text>
<text x="168.7" y="111.4">100nF</text>
<text x="44.4" y="115.1">Ponta de Prova</text>
<text x="118.8" y="118.6" transform="rotate(-90 118.8 118.6)">47k</text>
<text x="120.8" y="118.7" transform="rotate(-90 120.8 118.7)">R13</text>
<text x="151.8" y="119" transform="rotate(-90 151.8 119)">1.2M</text>
<text x="153.8" y="118.7" transform="rotate(-90 153.8 118.7)">R14</text>
<text x="165.8" y="118.4">GND</text>
<text x="182.3" y="118.7" transform="rotate(-90 182.3 118.7)">R15</text>
<text x="197.5" y="118.7" transform="rotate(-90 197.5 118.7)">R16</text>
<text x="46.3" y="121.3" transform="rotate(-90 46.3 121.3)">PP1</text>
<text x="167.2" y="125.4">U1B</text>
<text x="177.2" y="121.2" transform="rotate(-90 177.2 121.2)">820R/0.5W</text>
<text x="192.5" y="121.2" transform="rotate(-90 192.5 121.2)">820R/0.5W</text>
<text x="236.8" y="123.3">JP1</text>
<text x="250.7" y="123.3">JP2</text>
<text x="118.8" y="130" transform="rotate(-90 118.8 130)">82k</text>
<text x="120.8" y="130.1" transform="rotate(-90 120.8 130.1)">R17</text>
<text x="133.3" y="131.7">SW2A</text>
<text x="143.1" y="131.7">C7</text>
<text x="160.1" y="129.2">+</text>
<text x="163.2" y="129.6" transform="rotate(-90 163.2 129.6)">V+</text>
<text x="166.2" y="127.9">LM339</text>
<text x="236.8" y="128.4">JP3</text>
<text x="250.7" y="128.4">JP4</text>
<text x="143.2" y="136.8">10nF</text>
<text x="236.8" y="133.5">JP5</text>
<text x="250.7" y="133.5">JP6</text>
<text x="118.8" y="142.7" transform="rotate(-90 118.8 142.7)">33k</text>
<text x="120.8" y="142.8" transform="rotate(-90 120.8 142.8)">R18</text>
<text x="142.8" y="143.2">GND</text>
<text x="160.7" y="143.8">GND</text>
<text x="236.8" y="138.6">JP7</text>
<text x="250.7" y="138.6">JP8</text>
<text x="166.2" y="149.5">LM339</text>
<text x="167.2" y="147">U1A</text>
<text x="160.1" y="150.7">+</text>
<text x="50.8" y="157">SW1A</text>
<text x="118.8" y="156.7" transform="rotate(-90 118.8 156.7)">39k</text>
<text x="120.8" y="156.8" transform="rotate(-90 120.8 156.8)">R19</text>
<text x="133.3" y="158.4">SW2B</text>
<text x="143.1" y="166">C8</text>
<text x="118.8" y="169.4" transform="rotate(-90 118.8 169.4)">47k</text>
<text x="120.8" y="169.5" transform="rotate(-90 120.8 169.5)">R21</text>
<text x="143.2" y="171.1">10nF</text>
<text x="151.8" y="169.8" transform="rotate(-90 151.8 169.8)">820k</text>
<text x="153.8" y="169.5" transform="rotate(-90 153.8 169.5)">R20</text>
<text x="116.2" y="183.8">GND</text>
<text x="140.3" y="183.8">GND</text>
<text x="149.2" y="183.8">GND</text>
</g>
<g font-size="1.8" fill="#0000c2">
<text x="23.9" y="41.5" transform="rotate(-90 23.9 41.5)">5V a 15V</text>
<text x="199.4" y="83">Solto: MEM</text>
<text x="199.4" y="85.1">Press.: PULSO</text>
<text x="42.5" y="108.4">Fixação da ponta</text>
<text x="43" y="110.5">de prova física</text>
<text x="229.2" y="116">Jumpers simbólicos para</text>
<text x="231.7" y="118.1">desenho na PCI</text>
<text x="113.3" y="124.5">70%</text>
<text x="125.1" y="124.5">CMOS</text>
<text x="109.5" y="134.6">(40%) 2V</text>
<text x="127" y="134.6">TTL</text>
<text x="40.6" y="144.8">Partes não utilizadas</text>
<text x="113.3" y="151.1">30%</text>
<text x="125.1" y="151.1">CMOS</text>
<text x="108" y="161.3">(16%) 0,8V</text>
<text x="127" y="161.3">TTL</text>
<text x="29.2" y="176.5">Observações</text>
<text x="30.5" y="180.8">Resistores de 1/8W, a menos que apontado.</text>
<text x="30.5" y="182.9">Capacitores de 50V, a menos que apontado.</text>
</g>
<g font-size="1.8" fill="#840084">
<text x="238.9" y="68.1">PULSO</text>
<text x="17.9" y="80.8">(conexão elétrica)</text>
<text x="199.8" y="80.4">MEM/PULSAR</text>
<text x="182" y="110">ALTO</text>
<text x="197.6" y="110">BAIXO</text>
<text x="45.3" y="125.3">(ponta física)</text>
</g>
<text font-size="1.8" fill="#008400" x="44.4" y="72.1">560pF</text>
</svg>
